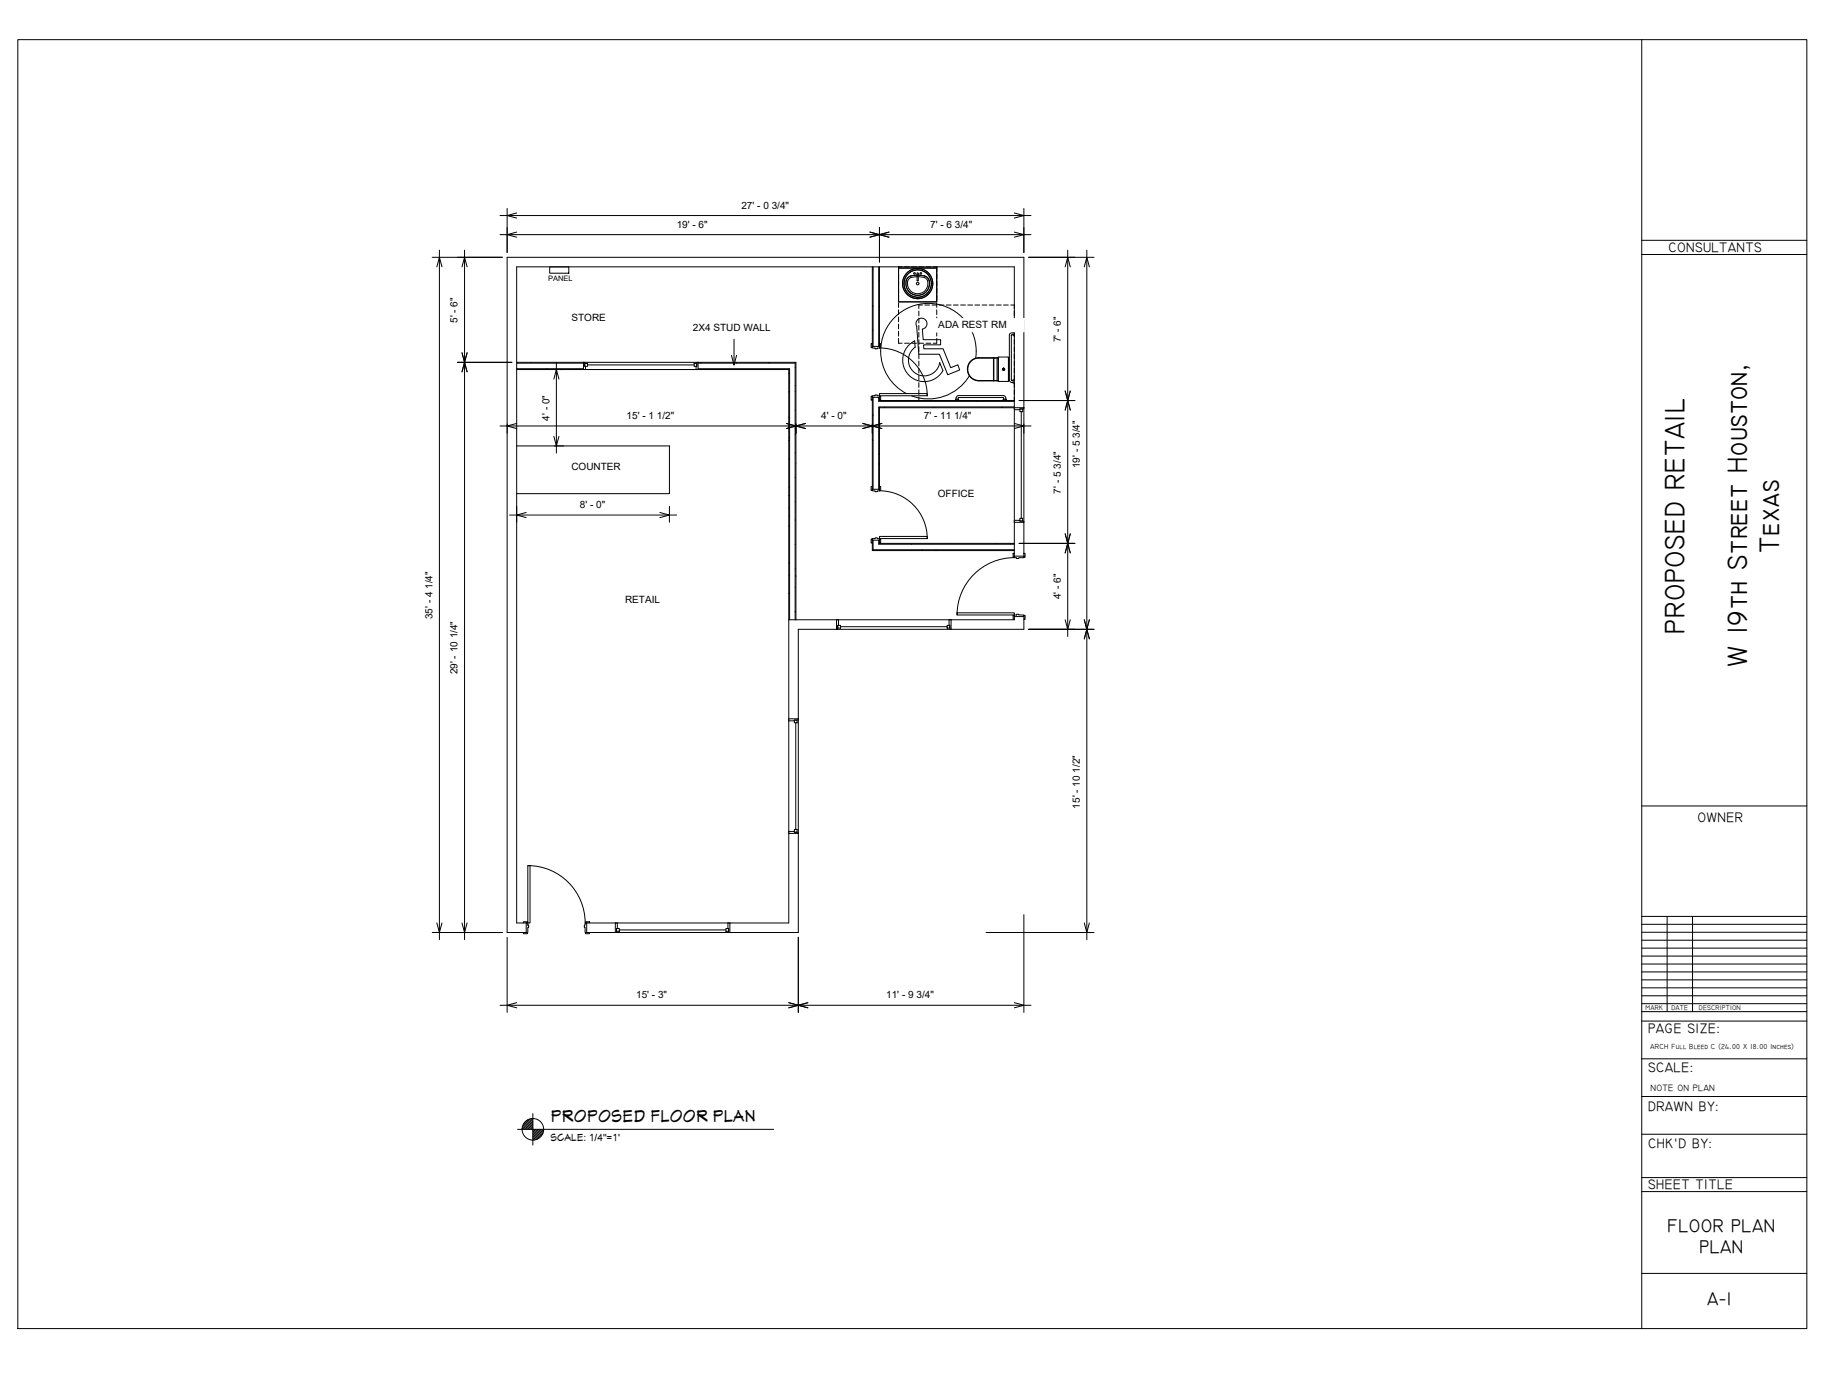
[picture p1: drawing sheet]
<svg xmlns="http://www.w3.org/2000/svg" width="610mm" height="457mm" viewBox="0 0 610 457" stroke-linecap="round" stroke-linejoin="round" font-family="sans-serif">
<!-- layer: PROPOSED FLOOR PLAN|A-WALL -->
<g fill="none" stroke="#000" stroke-width=".33">
<path d="M290.1 88.7v25.6M290.4 88.7v26.5M292.2 88.7v26.5M292.5 88.7v25.6M171.8 120.5h60.4M171.8 120.8h22.3M171.8 122.6h22.3M194.1 120.5v2.4h-22.3M194.1 122.9h38.1M232.2 120.8h32.2v85.3M232.2 122.6h30.4v83.5M290.1 133.1v28.7"/>
<path d="M290.4 132.1v30.6M292.2 132.1v1.4h45.1M292.2 135.6h48.3M292.5 133.1l44.8 .1M292.5 135.6v26.2M337.3 135.3h-45.1v27.4M290.4 179.6v3.2h46.9M292.2 179.6v1.4h45.1M337.3 173.7h3.2v10.3M340.5 173.7v-88.1h-171.8v224.5h5.4M290.1 180.6v2.5h47.2M292.5 180.6l44.8 .1"/>
<path d="M337.3 184v-95.3h-165.5v218.2h2.3M262.3 206.1h15.9M264.7 206.1v-85.6h-32.5v2.4h30.1v116.1M278.2 209.3h38.1M316.3 206.1h-38.1v3.2h-12.7v29.7h-3.2M337.3 206l-21 .1v3.2h24.2v-3.3M262.3 239v38.1h3.2v33h-22.8v-3.2h19.6v-29.8M265.5 239v38.1M196 306.9h46.7M204.6 306.9v3.2h-8.6M204.6 310.1h38.1"/>
</g>
<!-- layer: PROPOSED FLOOR PLAN|A-WALL-PATT -->
<g fill="none" stroke="#000" stroke-width=".33">
<path d="M292.4 93.2l.1 .2M290.2 101.6l.1 .3M290.3 109.7l-.2 .3M292.5 101.8l-.1 .2M176.7 120.5h.1M181.9 122.6h.1M185 122.6l.1 .1M233 120.5l.2 .3M244.9 120.7v.1M255.9 120.5l-.1 .2M262.3 124.2h.2M262.3 130.3h.2"/>
<path d="M262.4 138.7l.1 .3M262.6 126.9v.1M264.4 122.1h.2M264.4 128.2h.2M264.4 136.4h.2M264.5 130l-.1 .1M290.4 138l-.2 .3M294.2 135.5l-.1 .1M310.6 135.5v.1M314.3 133.2l-.1 .1M324.8 133.2l.2 .3M333.2 135.4v.2"/>
<path d="M262.3 146.5h.2M262.3 142.5h.2M262.3 152.6h.2M262.6 145.5l-.1 .2M264.4 144.5h.2M264.4 150.6h.2M264.4 158.7h.2M264.4 142.4l.2 .2M290.1 146.2l.2 .3M292.4 150.8l-.2 .3M292.4 154.2l.1 .2M262.3 168.9h.2"/>
<path d="M262.3 164.8h.2M262.3 175h.2M262.5 171.5l.1 .2M262.6 161.8l-.2 .3M264.4 166.8h.2M264.4 172.9h.2M262.3 191.2h.2M262.3 187.2h.2M262.3 197.3h.2M264.4 189.2h.2M264.4 181.1h.2M264.4 195.3h.1"/>
<path d="M264.6 191.4l.1 .2M290.4 182.7l-.1 .2M303.1 180.9v.1M306.7 182.8v.1M311.4 182.9l-.1 .2M315 180.7h.1M331.4 180.7v.1M336.1 180.8l-.1 .2M264.4 203.4h.1M264.4 203.3l.2 .3"/>
</g>
<!-- layer: PROPOSED FLOOR PLAN|A-DOOR -->
<g fill="none" stroke="#000" stroke-width=".33">
<path d="M289.7 114.3h.4v1.3h-.4zM292.5 114.3h.4v1.3h-.4zM292.5 115.7a15.9 15.9 0 0 1 15.9 15.9M289.7 131.7h.4v1.4h-.4zM292.5 131.7h.4v1.4h-.4zM292.5 130.9h15.9v.7h-15.9zM289.7 161.8h.4v1.3h-.4zM289.7 179.2h.4v1.4h-.4zM292.5 179.2h.4v1.4h-.4zM292.5 161.8h.4v1.3h-.4zM292.5 178.4h15.9v.7h-15.9zM292.5 163.2a15.9 15.9 0 0 1 15.9 15.9"/>
<path d="M336.9 184h.4v1.3h-.4zM337.3 185.4a19.1 19.1 0 0 0-19 19.1M340.5 184h.4v1.3h-.4zM318.3 203.8h19v.7h-19zM336.9 204.6h.4v1.4h-.4zM340.5 204.6h.4v1.4h-.4zM175.5 287.8h.8v19.1h-.8zM175.5 287.8a19.1 19.1 0 0 1 19.1 19.1M174.1 306.5h1.3v.4h-1.3zM174.1 310.1h1.3v.4h-1.3zM194.7 306.5h1.3v.4h-1.3zM194.7 310.1h1.3v.4h-1.3z"/>
</g>
<!-- layer: PROPOSED FLOOR PLAN|A-DOOR-FRAM -->
<path d="M290.1 115.2h2.4v.5l-1.5 .3v-.3h-.9zM290.1 131.6l1.7-.3v.3h.7v.5h-2.4zM290.1 162.7h2.4v.5l-1.5 .3v-.3h-.9zM290.1 179.1l1.7-.3v.3h.7v.5h-2.4zM337.3 184.9h3.2v.5h-1.7v.3h-.7v-.3h-.8zM337.3 204.5h.8v-.3h.7v.3h1.7v.5h-3.2zM175 306.9h.5v.7h.3v.8h-.3v1.7h-.5zM194.6 306.9h.5v3.2h-.5v-1.7h-.3z" fill="none" stroke="#000" stroke-width=".33"/>
<!-- layer: PROPOSED FLOOR PLAN|Q-CASE -->
<g fill="none" stroke="#000" stroke-width=".33">
<path d="M298.8 88.7v11.7h12.7v-11.7v.4h-12.7h12.7v11.3h-12.7zM171.8 148.3h50.8v15.8h-50.8"/>
<circle cx="305.2" cy="94.3" r="4.5"/>
</g>
<!-- layer: PROPOSED FLOOR PLAN|P-SANR-FIXT -->
<g fill="none" stroke="#000" stroke-width=".33">
<path d="M301.4 93.3a3.9 3.9 0 0 0 3.8 4.9 3.9 3.9 0 0 0 3.8-4.9 3.9 3.9 0 0 1-3.8 4.9 3.9 3.9 0 0 1-3.8-4.9zM302.2 92.8a6 6 0 0 1 6 0 3.4 3.4 0 0 1-3 4.9 3.4 3.4 0 0 1-3-4.9zM302.9 91.8l-1.1 .7-.4 .8M302.9 91.8l2.6-.3 2 .3M302.9 91.8l2.3-.3 2.3 .3M305 90.8l.4 .1v2.3l-.2 .2-.2-.2zM307.5 91.8l1.1 .7 .4 .8M330.4 119h1.6v7.6h-1.6zM331.6 119v7.6M332 119.1h-6.5a3.7 3.7 0 0 0-3.6 3.7 3.7 3.7 0 0 0 3.6 3.7h6.5M332 118.8h3.4l-.1 8-3.3-.1zM335.4 118.9v7.7"/>
<path d="M322.8 120.1l.8-.6 1.4-.5h5.5v7.6l-5 .1a3.9 3.9 0 0 1-3.5-2.5 3.9 3.9 0 0 1 .8-4.1zM333.8 122.5v.6"/>
<circle cx="304.1" cy="90.9" r=".26"/>
<circle cx="305.2" cy="94.3" r="5"/>
<circle cx="305.2" cy="94.3" r="4.6"/>
<circle cx="305.2" cy="94.3" r=".43"/>
<circle cx="306.2" cy="90.9" r=".26"/>
<circle cx="333.8" cy="122.8" r=".39"/>
<circle cx="333.8" cy="122.8" r=".29"/>
</g>
<!-- layer: PROPOSED FLOOR PLAN|Q-SPCQ -->
<path d="M302.1 114.9l2.1-1.6 .2 2.1a5.2 5.2 0 0 0 .2 8.8 5.2 5.2 0 0 0 7.9-3.6l1.1 2.6a7.1 7.1 0 0 1-10.4 2.4 7.1 7.1 0 0 1-1.1-10.7zM306.8 109.4a1.84 1.84 0 0 0 1.4-2.3 1.84 1.84 0 0 0-2.5-1.2 1.84 1.84 0 0 0-.8 2.7l.7 9.2h6.8l2.8 6.8 4-1.6-.6-1.7-2.4 1-2.6-6.3h-6.4l-.1-1.3h5.7v-1.8h-5.8l-.3-3.5M324.5 119.1a15.9 15.9 0 0 0-23-16.5 15.9 15.9 0 0 0 0 28.3M336.9 110.6l-.7 .1-.5 .6v15.1l.4 .7 .8 .1M336.9 111.3l-.6 .1v15l.6 .1M337.3 110.4h-.4v1.1h.4M317.8 133.2v-.4h1v.4M317.9 132.8l.1-.8 .7-.5h15l.6 .4 .2 .9M318.6 132.8l.2-.6h14.9l.1 .6M322.4 124.9a15.9 15.9 0 0 1-19.2 6.7M333.6 133.2v-.4h1.1v.4M337.3 126.3h-.4v1.1h.4" fill="none" stroke="#000" stroke-width=".33"/>
<!-- layer: PROPOSED FLOOR PLAN|A-GLAZ -->
<g fill="none" stroke="#000" stroke-width=".33">
<path d="M194.1 120.5h.4v1.3h.2v1.1h-.6M194.5 120.9h.9v.9h-.9zM195.4 121.3h35.4M230.8 120.9h1v.9h-1zM232.2 120.5h-.4v1.3h-.3v1.1h.7M337.3 135.6v.6l3.2-.2v-.4M339.2 136h.9v.9h-.9zM339.6 136.9v35.4M337.3 173.7v-.7l3.2 .3v.4M339.2 172.3h.9v1h-.9zM278.2 206.1h.6l-.2 3.2h-.4M278.6 207.9h.9v1h-.9z"/>
<path d="M279.5 208.4h35.5M315 207.9h.9v1h-.9zM316.3 206.1h-.7l.3 3.2h.4M262.3 239v.7l3.2-.3v-.4M264.2 239.4h.9v.9h-.9zM264.6 240.3v35.5M262.3 277.1v-.6h1.9v.2h1.3v.4M264.2 275.8h.9v.9h-.9zM204.6 306.9h.7l-.3 3.2h-.4M205 308.7h1v1h-1zM206 309.2h35.4M241.4 308.7h.9v1h-.9z"/>
<path d="M242.7 306.9h-.6l.2 3.2h.4"/>
</g>
<!-- layer: PROPOSED FLOOR PLAN|A-DETL-HDLN -->
<g fill="none" stroke="#000" stroke-width=".33">
<path d="M298.8 91.1v1.6M298.8 93.5v1.6M298.8 95.9v1.6M298.8 98.3v1.5M300 88.7h-1.2v1.6M300.8 88.7h1.6M303.2 88.7h1.6M305.6 88.7h1.6M308 88.7h1.5M310.3 88.7h1.2v1.6M311.5 91.1v1.6M311.5 93.5v1.6"/>
<path d="M311.5 95.9v1.6M311.5 98.3v1.5M298.8 100.6v1.6M298.8 103v1.6M298.8 105.4v1.6M298.8 107.8v1.6M298.8 110.2v1.6M298.8 112.5v1.6h1.2M300.8 114.1h1.6M303.2 114.1h1.6M305.6 103.4v1.6M305.6 105.8v1.6"/>
<path d="M305.6 108.2v1.6M305.6 110.6v1.5M305.6 112.9v1.6M305.6 115.3v1.6M305.6 117.7v1.6M305.6 114.1h1.6M306.8 101.4h-1.2v1.2M307.6 101.4h1.6M308 114.1h1.5M309.9 101.4h1.6M311.5 112.5v1.6h-1.2M311.5 100.6v1.6"/>
<path d="M311.5 103v1.6M311.5 105.4v1.6M311.5 107.8v1.6M311.5 110.2v1.6M312.3 101.4h1.6M314.7 101.4h1.6M317.1 101.4h1.6M319.5 101.4h1.6M321.9 101.4h1.5M324.2 101.4h1.6M326.6 101.4h1.6M329 101.4h1.6"/>
<path d="M331.4 101.4h1.6M333.8 101.4h1.5M336.1 101.4h1.2v1.2M337.3 103.4v1.6M337.3 105.8v1.6M337.3 108.2v1.6M337.3 110.6v1.5M337.3 112.9v1.6M337.3 115.3v1.6M337.3 117.7v1.6M305.6 120.1v1.6M305.6 122.5v1.6"/>
<path d="M305.6 124.8v1.6M305.6 127.2v1.6M305.6 129.6v1.6M305.6 132v1.2h1.2M307.6 133.2h1.6M309.9 133.2h1.6M312.3 133.2h1.6M314.7 133.2h1.6M317.1 133.2h1.6M319.5 133.2h1.6M321.9 133.2h1.5M324.2 133.2h1.6"/>
<path d="M326.6 133.2h1.6M329 133.2h1.6M331.4 133.2h1.6M333.8 133.2h1.5M337.3 132v1.2h-1.2M337.3 120.1v1.6M337.3 122.5v1.6M337.3 124.8v1.6M337.3 127.2v1.6M337.3 129.6v1.6"/>
</g>
<!-- layer: PROPOSED FLOOR PLAN|A-DETL-THIN -->
<path d="M182.8 88.7h6.4v2.1h-6.4z" fill="none" stroke="#000" stroke-width=".33"/>
<!-- layer: PROPOSED FLOOR PLAN|A-ANNO-DIMS-48 -->
<g fill="none" stroke="#000" stroke-width=".33">
<path d="M166.3 71.7h176.6M166.3 78h176.6M168.7 69.3v14.7v-8.4M171.8 70.8l-3.1 .9 3.1 .8M171.8 77.2l-3.1 .8 3.1 .9M289.3 77.2l3.2 .8-3.2 .9M292.5 75.6v11.5M295.7 77.2l-3.2 .8 3.2 .9M337.3 70.8l3.2 .9-3.2 .8M337.3 77.2l3.2 .8-3.2 .9M340.5 69.3v14.7v-8.4M143.7 85.6h23.4h-15"/>
<path d="M145.3 88.7l.8-3.1 .9 3.1M146.1 83.2v229.2M153.6 88.7l.9-3.1 .8 3.1M154.5 83.2v229.2M354.2 88.7l.9-3.1 .8 3.1M355.1 83.2v128.4M357.5 85.6h-15.4h21.7M360.6 88.7l.8-3.1 .9 3.1M361.4 83.2v229.2M153.6 117.3l.9 3.2 .8-3.2M152.1 120.5h18.1M153.6 123.7l.9-3.2 .8 3.2"/>
<path d="M184.2 126l.8-3.1 .9 3.1M184.4 122.9h3M185 120.5v30.1M338.9 133.2h18.6M354.2 136.4l.9-3.2 .8 3.2M354.2 130l.9 3.2 .8-3.2M166.3 141.6h176.6M168.7 141v3M171.8 140.8l-3.1 .8 3.1 .9M184.2 145.1l.8 3.2 .9-3.2M184.4 148.3h3M261.5 140.8l3.2 .8-3.2 .9"/>
<path d="M264.7 141v3M267.9 140.8l-3.2 .8 3.2 .9M286.9 140.8l3.2 .8-3.2 .9M290.1 141v3M293.3 140.8l-3.2 .8 3.2 .9M337.3 140.8l3.2 .8-3.2 .9M340.5 141v3M169.5 171.3h55.5M171.8 168.4v5.3M175 170.4l-3.2 .9 3.2 .8M219.5 170.4l3.1 .9-3.1 .8M222.6 168.4v5.3"/>
<path d="M354.2 177.5l.9 3.2 .8-3.2M338.9 180.7h18.6M354.2 183.9l.9-3.2 .8 3.2M354.2 206.1l.9 3.2 .8-3.2M357.5 209.3h-15.4h21.7M360.6 206.1l.8 3.2 .9-3.2M360.6 212.4l.8-3.1 .9 3.1M143.7 310.1h23.4h-15M145.3 306.9l.8 3.2 .9-3.2M153.6 306.9l.9 3.2 .8-3.2M168.7 311.7v24.9M265.5 311.7v24.9"/>
<path d="M327.9 310.1h35.9M340.5 304.1v32.5M360.6 306.9l.8 3.2 .9-3.2M166.3 334.3h176.6M171.8 333.4l-3.1 .9 3.1 .8M262.3 333.4l3.2 .9-3.2 .8M268.7 333.4l-3.2 .9 3.2 .8M337.3 333.4l3.2 .9-3.2 .8"/>
</g>
<g fill="#fff" stroke="#fff" stroke-width=".33">
<path d="M246.1 66.4v4.4l20.2-4.4zM246.1 70.8l20.2-4.4v4.4z"/>
<path d="M356.2 246.7v22.4h4.3zM356.2 246.7h4.3v22.4z"/>
<path d="M356.2 135.7v20.2h4.3zM356.2 135.7h4.3v20.2z"/>
<path d="M140.9 186.1v20.2h4.3zM140.9 186.1h4.3v20.2z"/>
<path d="M211.3 329v4.4l13.6-4.4zM211.3 333.4l13.6-4.4v4.4z"/>
<path d="M294.5 329v4.4l20.2-4.4zM294.5 333.4l20.2-4.4v4.4z"/>
<path d="M149.2 96.5v11.4h4.4zM149.2 96.5h4.4v11.4z"/>
<path d="M149.2 202.3v22.4h4.4zM149.2 202.3h4.4v22.4z"/>
<path d="M224.8 72.7v4.4l13.6-4.4zM224.8 77.1l13.6-4.4v4.4z"/>
<path d="M308.9 72.7v4.4l18-4.4zM308.9 77.1l18-4.4v4.4z"/>
<path d="M208.2 136.4v4.3l20.2-4.3zM208.2 140.7l20.2-4.3v4.3z"/>
<path d="M272.6 136.4v4.3l11.3-4.3zM272.6 140.7l11.3-4.3v4.3z"/>
<path d="M306.8 136.4v4.3l20.2-4.3zM306.8 140.7l20.2-4.3v4.3z"/>
<path d="M349.8 102.8v11.4h4.4zM349.8 102.8h4.4v11.4z"/>
<path d="M349.8 146.5v18h4.4zM349.8 146.5h4.4v18z"/>
<path d="M349.8 188.4v11.4h4.4zM349.8 188.4h4.4v11.4z"/>
<path d="M179.8 129v11.4h4.3zM179.8 129h4.3v11.4z"/>
<path d="M192.4 166v4.3l11.4-4.3zM192.4 170.3l11.4-4.3v4.3z"/>
</g>
<!-- layer: PROPOSED FLOOR PLAN|G-ANNO-TEXT -->
<g fill="#fff" stroke="#fff" stroke-width=".33">
<path d="M311.5 106v4.3l29.1-4.3zM311.5 110.3l29.1-4.3v4.3z"/>
<path d="M311.5 162.1v4.4l17.2-4.4zM311.5 166.5l17.2-4.4v4.4z"/>
<path d="M229.9 107.1v4.4l34.1-4.4zM229.9 111.5l34.1-4.4v4.4z"/>
<path d="M189.6 153.4v4.4l21.5-4.4zM189.6 157.8l21.5-4.4v4.4z"/>
<path d="M207.5 197.5v4.3l15.4-4.3zM207.5 201.8l15.4-4.3v4.3z"/>
<path d="M182 91.3v3.3l10.8-3.3zM182 94.6l10.8-3.3v3.3z"/>
<path d="M189.6 103.8v4.4l15.3-4.4zM189.6 108.2l15.3-4.4v4.4z"/>
</g>
<path d="M243.3 118.2l.8 3.1 .9-3.1M244.1 112.8v8.5" fill="none" stroke="#000" stroke-width=".33"/>
<!-- layer: 1 -->
<g fill="none" stroke="#000" stroke-width=".33">
<path d="M172.1 375.5h85.2M175.5 372.4l-1.4 1.3M176.3 372l-2.6 2.6M177 371.9l-3.4 3.4M177.2 372.2l-3.3 3.3M177.2 372.7l-2.7 2.8M177.2 373.3l-2.2 2.2M177.2 373.8l-1.7 1.7M177.2 374.3l-1.2 1.2M177.2 374.9l-.6 .6M177.2 375.4l-.1 .1M177.2 370.3v10.4"/>
<path d="M177.6 375.5l-.4 .4M178.2 375.5l-1 .9M178.7 375.5l-1.5 1.5M179.2 375.5l-2 2M179.7 375.5l-2.5 2.5M180.3 375.5l-3.1 3.1M180.6 376.8l-2.1 2.1M180.7 376.1l-2.9 3M180.8 375.5l-3.6 3.6"/>
<circle cx="177.2" cy="375.5" r="3.6"/>
</g>
<!-- layer: G-Anno-Stnd-Titl-Otln -->
<path d="M5.9 13.2h595v428.6h-595zM546 13.2v428.6" fill="none" stroke="#000" stroke-width=".33"/>
<!-- layer: G-Anno-Stnd-Titl-Bdry -->
<path d="M546 79.9h54.9M546 268h54.9M546 315.3h54.9M546 310h54.9M546 304.7h54.9M546 339.5h54.9M546 391.6h54.9M546 423.4h54.9" fill="none" stroke="#000" stroke-width=".33"/>
<!-- layer: G-Anno-Stnd-Titl-Thin -->
<g fill="none" stroke="#000" stroke-width=".33">
<path d="M546 84.6h54.9M546 317.9h54.9M546 312.6h54.9M546 307.3h54.9M554.4 304.7v31.7M562.9 304.7v31.7M546 336.4h54.9M546 333.7h54.9M546 331.1h54.9M546 328.5h54.9M546 325.8h54.9M546 323.2h54.9"/>
<path d="M546 320.5h54.9M546 352.1h54.9M546 364.6h54.9M546 377.1h54.9M546 396.2h54.9"/>
</g>
<g fill="#fff">
<path d="M557 17.5h31.3v60.7h-31.3z"/>
<path d="M559.6 396.7h2.9v1h-2.9z"/>
<path d="M547.6 372.6h14.1v3.4h-14.1z"/>
<path d="M548.1 384.7h8.6v5.2h-8.6z"/>
<path d="M460.3 61.1h3.9v2.4h-3.9z"/>
</g>
<g font-size="9.3">
<text x="591.5" y="183.9" transform="rotate(-90 591.5 183.9)">Texas</text>
<text x="560.1" y="210.7" transform="rotate(-90 560.1 210.7)">PROPOSED RETAIL</text>
<text x="581" y="221.8" transform="rotate(-90 581 221.8)">W 19th Street Houston,</text>
</g>
<text font-size="8.8" x="570.1" y="76.9" transform="rotate(-90 570.1 76.9)">TEK DESIGNER</text>
<g font-size="6.2">
<text x="554.6" y="409.6">FLOOR PLAN</text>
<text x="565.2" y="416.6">PLAN</text>
<text x="567.8" y="434">A-1</text>
</g>
<text font-size="5.6" x="183.1" y="373.2">PROPOSED FLOOR PLAN</text>
<text font-size="5" x="579.7" y="75" transform="rotate(-90 579.7 75)">m.inzmamtahir@gmail.com</text>
<g font-size="4.6">
<text x="554.9" y="83.8">CONSULTANTS</text>
<text x="564.6" y="273.2">OWNER</text>
<text x="548.1" y="343.6">PAGE SIZE:</text>
<text x="548.1" y="356.5">SCALE:</text>
<text x="548.1" y="369.4">DRAWN BY:</text>
<text x="548.1" y="381.7">CHK'D BY:</text>
<text x="548.1" y="395.4">SHEET TITLE</text>
</g>
<g font-size="3.3">
<text x="246.6" y="69.4">27' - 0 3/4&quot;</text>
<text x="225" y="75.7">19' - 6&quot;</text>
<text x="309.3" y="75.7">7' - 6 3/4&quot;</text>
<text x="152.2" y="107.4" transform="rotate(-90 152.2 107.4)">5' - 6&quot;</text>
<text x="190.1" y="106.8">STORE</text>
<text x="230.4" y="110.1">2X4 STUD WALL</text>
<text x="312.1" y="108.9">ADA REST RM</text>
<text x="352.8" y="113.8" transform="rotate(-90 352.8 113.8)">7' - 6&quot;</text>
<text x="182.7" y="139.8" transform="rotate(-90 182.7 139.8)">4' - 0&quot;</text>
<text x="208.4" y="139.4">15' - 1 1/2&quot;</text>
<text x="273.1" y="139.4">4' - 0&quot;</text>
<text x="307.2" y="139.4">7' - 11 1/4&quot;</text>
<text x="359.2" y="155.7" transform="rotate(-90 359.2 155.7)">19' - 5 3/4&quot;</text>
<text x="190" y="156.4">COUNTER</text>
<text x="311.9" y="165.1">OFFICE</text>
<text x="352.8" y="164.1" transform="rotate(-90 352.8 164.1)">7' - 5 3/4&quot;</text>
<text x="192.8" y="169">8' - 0&quot;</text>
<text x="207.9" y="200.4">RETAIL</text>
<text x="352.8" y="199.3" transform="rotate(-90 352.8 199.3)">4' - 6&quot;</text>
<text x="143.8" y="205.9" transform="rotate(-90 143.8 205.9)">35' - 4 1/4&quot;</text>
<text x="152.2" y="224.2" transform="rotate(-90 152.2 224.2)">29' - 10 1/4&quot;</text>
<text x="359.2" y="268.9" transform="rotate(-90 359.2 268.9)">15' - 10 1/2&quot;</text>
<text x="211.6" y="332">15' - 3&quot;</text>
<text x="294.7" y="332">11' - 9 3/4&quot;</text>
<text x="183.1" y="379.5">SCALE: 1/4&quot;=1'</text>
</g>
<text font-size="3.1" x="548.9" y="362.8">NOTE ON PLAN</text>
<g font-size="2.5">
<text x="182.3" y="93.5">PANEL</text>
<text x="548.8" y="348.8">ARCH Full Bleed C (24.00 X 18.00 Inches)</text>
</g>
<g font-size="2.3">
<text x="547.3" y="335.9">MARK</text>
<text x="555.8" y="335.9">DATE</text>
<text x="565" y="335.9">DESCRIPTION</text>
</g>
</svg>
